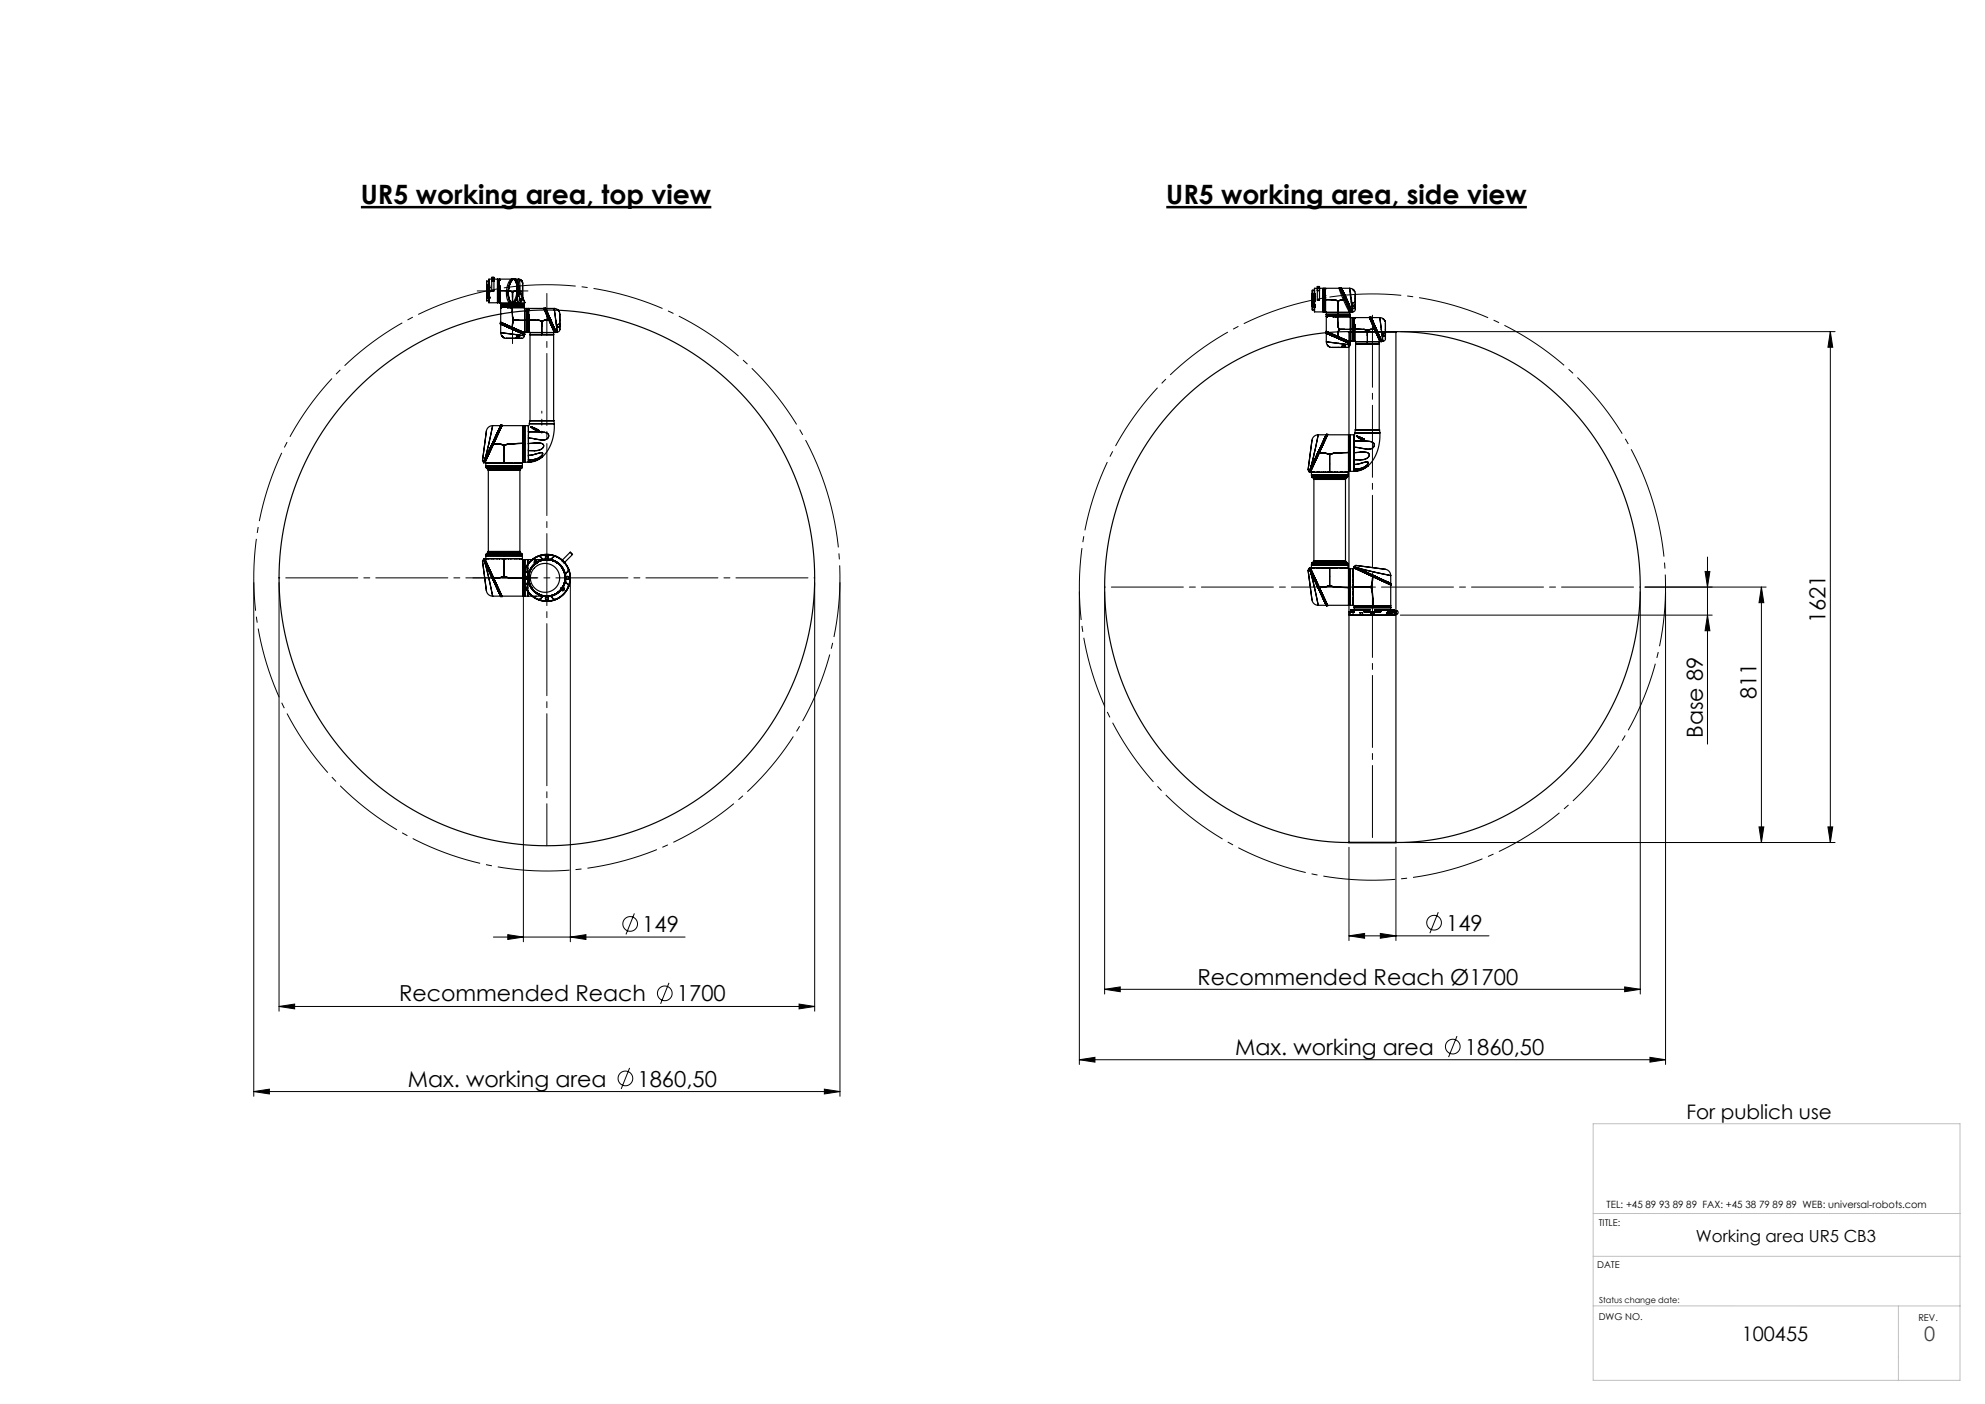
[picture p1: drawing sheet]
<svg xmlns="http://www.w3.org/2000/svg" width="420mm" height="297mm" viewBox="0 0 420 297" stroke-linecap="round" stroke-linejoin="round" font-family="sans-serif">
<path d="M337.1 237.7h77.6v54.3h-77.6zM337.1 256.7h77.7M337.1 265.8h77.6M337.1 276.2l77.7 .1M401.7 276.3v15.8" fill="none" stroke="#c0c0c0" stroke-width=".21"/>
<g fill="none" stroke="#000" stroke-width=".21">
<path d="M296.4 70.2h91.9M387.3 70.2l.5 3.3h-1zM387.3 70.2v108M361.3 117.8v39.6M53.7 123.2v108.7M59 123.2v90.7M110.7 123.2v76M120.7 123.2v76M172.4 123.2v90.7M177.7 123.2v108.7M228.4 125.2v100M233.7 125.2v85.1"/>
<path d="M296.3 130.1h66M347.1 125.2v85.1M348.1 124.2h25.6M352.4 125.2v100M360.8 120.9h1l-.5 3.3zM361.3 130.1l.5 3.3h-1zM372.7 124.2l.5 3.3h-1zM372.7 124.2v54M285.4 179.2v19.8M295.4 179.2v19.8M296.4 178.2h91.9M372.2 174.9h1l-.5 3.3z"/>
<path d="M386.8 174.9h1l-.5 3.3zM104.4 198.2h40.6M107.4 197.7l3.3 .5-3.3 .5zM120.7 198.2l3.3-.5v1zM134.2 193.2l-1.8 4.5M285.4 198l3.3-.5v1zM285.4 198h29.6M292.1 197.5l3.3 .5-3.3 .5zM304.3 193l-1.8 4.4M59 212.9l3.3-.5v1zM59 212.9h113.4M141.6 207.9l-1.8 4.5"/>
<path d="M169.1 212.4l3.3 .5-3.3 .5zM233.7 209.3l3.3-.5v1zM233.7 209.3h113.4M308.3 219.2l-1.8 4.4M343.8 208.8l3.3 .5-3.3 .5zM53.7 230.9l3.3-.5v1zM53.7 230.9h124M133.2 225.9l-1.8 4.5M174.4 230.4l3.3 .5-3.3 .5zM228.4 224.2l3.3-.5v1zM228.4 224.2h124M349.1 223.7l3.3 .5-3.3 .5z"/>
<circle cx="133.3" cy="195.4" r="1.56"/>
<circle cx="303.4" cy="195.2" r="1.56"/>
<circle cx="140.7" cy="210.1" r="1.56"/>
<circle cx="132.3" cy="228.1" r="1.56"/>
<circle cx="307.4" cy="221.4" r="1.56"/>
</g>
<path d="M76.4 43.8h74.1M246.8 43.8h76.3" fill="none" stroke="#000" stroke-width=".53"/>
<path d="M175 104.1a62 62 0 0 0-103.9-24.9 62 62 0 0 0 28.6 102.9 62 62 0 0 0 76.2-74.9l-.9-3.1M349.7 106.1a62 62 0 0 0-103.9-25 62 62 0 0 0 28.5 103 62 62 0 0 0 76.3-74.9l-.9-3.1" fill="none" stroke="#000" stroke-width=".21" stroke-dasharray="15.2 1.3 1.3 1.3" stroke-dashoffset="3.3" stroke-linecap="butt"/>
<path d="M113.6 122.2h-13.6" fill="none" stroke="#000" stroke-width=".21" stroke-dasharray="15.2 1.3 1.3 1.3" stroke-dashoffset="10.3"/>
<path d="M114.6 91.6v-4.6" fill="none" stroke="#000" stroke-width=".21" stroke-dasharray="15.2 1.3 1.3 1.3" stroke-dashoffset="14.8"/>
<path d="M108.4 62.6v10.1" fill="none" stroke="#000" stroke-width=".21" stroke-dasharray="15.2 1.3 1.3 1.3" stroke-dashoffset="12.1"/>
<path d="M101 61.5h10.7" fill="none" stroke="#000" stroke-width=".21" stroke-dasharray="15.2 1.3 1.3 1.3" stroke-dashoffset="11.8"/>
<path d="M59 122.2h113.4M233.7 124.2h113.4" fill="none" stroke="#000" stroke-width=".21" stroke-dasharray="15.2 1.3 1.3 1.3" stroke-dashoffset="-1.4"/>
<path d="M115.7 178.9v-116.8" fill="none" stroke="#000" stroke-width=".21" stroke-dasharray="15.2 1.3 1.3 1.3" stroke-dashoffset="6.4"/>
<path d="M290.4 178.4v-113" fill="none" stroke="#000" stroke-width=".21" stroke-dasharray="15.2 1.3 1.3 1.3" stroke-dashoffset="-1.3"/>
<g fill="#000">
<path d="M360.8 120.9h1l-.5 3.3zM361.3 130.1l.5 3.3h-1z"/>
<path d="M372.2 174.9h1l-.5 3.3zM372.7 124.2l.5 3.3h-1z"/>
<path d="M386.8 174.9h1l-.5 3.3zM387.3 70.2l.5 3.3h-1z"/>
<path d="M107.4 197.7l3.3 .5-3.3 .5zM120.7 198.2l3.3-.5v1zM59 212.9l3.3-.5v1zM169.1 212.4l3.3 .5-3.3 .5z"/>
<path d="M292.1 197.5l3.3 .5-3.3 .5zM285.4 198l3.3-.5v1z"/>
<path d="M233.7 209.3l3.3-.5v1zM343.8 208.8l3.3 .5-3.3 .5z"/>
<path d="M228.4 224.2l3.3-.5v1zM349.1 223.7l3.3 .5-3.3 .5zM53.7 230.9l3.3-.5v1zM174.4 230.4l3.3 .5-3.3 .5z"/>
</g>
<g fill="none" stroke="#000" stroke-width=".25">
<path d="M103 59.4v4.2zM103 59.4h.4M103.4 59h.6M103.4 59.4v4.2zM103.4 59v5zM104 58.7h.5zM104 58.7v2.8M104 59.5h.5M104 59.5h.5zM104 59h.5zM104.5 59h5.3l.4 .2 .4 .6v3.4a.91 .91 0 0 1-1 .8h-1.1M104.5 58.7v2.8"/>
<path d="M105.3 59.1v4.9zM105.3 59v5zM105.6 59v5zM105.8 59.2v.1M105.8 59.1h.1M108 59.2a.73 .73 0 0 1 .8-.1 .73 .73 0 0 1 .4 .7l.2 2-.3 1.1-.3 .8a.73 .73 0 0 1-.9 .4 .73 .73 0 0 1-.6-.8l-.1-1v-1.2l.3-1.1zM108.5 59h.5l.4 .4 .3 .7 .1 1M108.9 59a1.89 1.89 0 0 1 .9 2.1M109.7 59.1l.2 .5 .1 1.7-.1 1.9-.3 .8-.2-.6v-1.6l.1-1.8zM110.6 59.9v2.9M110.6 59.8l-.2-.4-.3-.3v.3l.3 .1 .2 .4M110.6 59.8v.1"/>
<path d="M110.6 59.9v3.3v-.2M103 62.6h.5l.1 .1-.1 .2h-.5M103 60.2h.5l.1 .2-.1 .1h-.5M103 60.2v.3zM103 62.6v.3zM103 60.5v2.1zM103 63.6h.4M103.1 60.7v.2zM103.1 62.9v.2zM103.4 61.3v.5zM103.4 60.5v2.1zM103.4 61.3h.2"/>
<path d="M103.4 61.8h.2M103.4 64h2.4M103.5 62.6v.3zM103.5 60.2v.3zM103.6 62.9l-.6 .1 .6 .1M103.6 61.3v.5zM103.6 62.9v.2zM103.6 60.7l-.6 .1 .6 .1M103.6 60.7v.2zM104 61.5h.5zM105.8 61.4v2.6M105.8 61.4l1.8 .1"/>
<path d="M105.8 60.9v.3M105.8 60.5v.2M105.8 64l.1 .1v4.1M105.8 61.4l1.9 .1M105.9 68.5l5.1 2.3M105.9 68.5l2.5 1.1M105.9 68.1l5.1 2.3zM105.9 68.1v.4M105.9 68.5h.1M105.9 68.6v1.8a1.2 1.2 0 0 0 1.2 1.2M105.9 70.4l2.5 .3zM105.9 68.6h.2"/>
<path d="M105.9 64.1h2.5zM105.9 68.2l2.5 1.1zM105.9 64.6h2.5zM105.9 64.6h5zM105.9 64.9h5zM106 65.1h.1M106.1 65.1h.1M106.1 68.6l.6 .3M106.2 71.1h.1M106.2 71.1l.2 .1M106.4 71.2l.3 .3zM106.7 68.9l.8 .3"/>
<path d="M107.1 71.6h1.3zM107.4 65.1h.2M107.5 69.2l.9 .5M107.5 62h.1M107.6 62h.1M107.6 61.5h.1M107.6 61.5l.1 .1M107.7 61.5v.1M107.7 61.6l.7 .1M107.8 65.1h.3M108.3 65.1h2.6M108.3 65.1l.1 1.9"/>
<path d="M108.4 69.3l2.5 1.1zM108.4 61.7v1.2M108.4 61.7h.1M108.4 64.1h2.5zM108.4 62.9v1.2M108.4 64.1v.5M108.4 68.5v.8M108.4 67h.1M108.4 71.6h.8M108.4 69.7l1 .4M108.4 70.7l2.5 .3zM108.4 69.6l2.6 1.1"/>
<path d="M108.4 68.5h.1M108.4 64.6h2.5zM108.4 68.4h.1M108.4 67l.2 .7M108.4 68.4v.1M108.4 68.4v.9M108.5 61.7l-.1 1.2M108.5 61.7h-.1M108.6 67.8l-.2 .6M108.6 67.7h1.1M108.6 67.7h.1M108.6 67.8h.1"/>
<path d="M108.6 67.7v.1M109.1 61.6l-.7 .1M109.1 61.6h.1M109.1 61.6l-.6 .1M109.2 71.5v.1M109.2 61.5l-.1 .1M109.2 71.6h.3M109.2 61.5h.1M109.4 71.1h.6l-.3 .4M109.4 71.1l-.2 .4M109.4 70.1l.8 .3M109.5 71.6h.9z"/>
<path d="M109.7 61.1h.1M109.7 61.1a1.98 1.98 0 0 0-.8-2.1l-.5 .2-.5 .6-.3 1.1-.1 1.1M109.7 61.1l-.3 2-.5 .8-.5 .2a1.24 1.24 0 0 1-.9-1.4v-.7M109.7 71.5l-.2 .1M109.7 67.7l-1.1 .1M109.7 67.7h1.3M109.8 61.1l-.1 1.1a2.21 2.21 0 0 1-1.1 1.8M109.8 61.1h.1M109.8 61.1l-.2-1.1a.83 .83 0 0 0-.7-1 .83 .83 0 0 0-.9 .9l-.3 .9-.1 1.2M109.8 61.1l-.2 1.2a1.92 1.92 0 0 1-1.2 1.8 1.98 1.98 0 0 1-.8-2.1M109.8 61.1a2.05 2.05 0 0 0-.9-2.1 2.52 2.52 0 0 0-1.3 2.5l-.1 .5M109.8 61.1a3.3 3.3 0 0 1-1.3 3 1.64 1.64 0 0 1-1-1.9v-.2"/>
<path d="M109.8 61.1l-.2 1.2-.3 1a1.22 1.22 0 0 1-.9 .8h-.3M109.8 61.1v.5a2.55 2.55 0 0 1-1.2 2.4 1.06 1.06 0 0 1-1-1.3v-.7M109.8 61.1a1.75 1.75 0 0 0-1-2.1l-.3 .2a3.7 3.7 0 0 0-.9 2.8M109.9 61.5l-.8 .1M109.9 61.5l1.2 2.5-1.1-2.5M109.9 61.5l-1-2.5 1.1 2.5M109.9 61.5h-.7M110 61.5h-.8M110.1 61.6a.33 .33 0 0 1 .4 .3 .33 .33 0 0 1-.4 .4zM110.2 70.4l.6 .3M110.6 62.8v.2M110.6 62.8l-.3 .3a.28 .28 0 0 0-.3 .2 .28 .28 0 0 0 .1 .3l.4-.3 .1-.3"/>
<path d="M110.8 70.7l.1 .1M110.9 65.1l.1 .1h.5M110.9 70.8v.5l-.5 .3M111 70.8h-.1M111 70.7h.1M111 70.7v.1M111 70.4v.3M111 67.7v2.5zM111 65.2v2.5zM111 67.7h.5M111.1 64l-.2 .1v1M111.5 67.7v2.5z"/>
<path d="M111.5 65.2v2.5zM111.5 65.3v4.9zM111.5 65.3h.3M111.8 65.2v5zM111.8 65.2h3.3M112 70.2h-1l-.1 .2M112 70.2l.1 .1v18.7M112 67.6v2.6M112 67.6l1.8 .1M112 66.7v.2M112 67.1v.3M112 65.4v.1"/>
<path d="M112 65.3h.1M112.1 70.3h2.5zM112.1 70.8h5zM112.1 70.8h2.5zM113.8 67.7h.1M113.8 67.7l.1 .1M113.9 67.8l.7 .1M114.6 67.9v1.2M114.6 67.9h.1M114.6 70.8h2.5zM114.6 69.1v1.2M114.6 70.3h2.5z"/>
<path d="M114.6 70.3v.5M114.7 67.9l-.1 1.2M114.7 67.9h-.1M115 65.2l2.3 5.1zM115 65.2h.4M115.1 65.2l1.1 2.5zM115.3 67.8l-.7 .1M115.3 67.8l-.6 .1M115.3 67.8h.1M115.4 65.2l2.3 5.1M115.4 65.2l1.1 2.5M115.4 67.7h.1"/>
<path d="M115.4 67.7l-.1 .1M115.5 65.2l1.9 .1 .6 .2M115.5 65.2v.2M115.5 65.2l2.1 5.1M115.5 65.4l.3 .6M115.8 66l.3 .8M116.1 66.8l.5 .9M116.2 67.7l-.9 .1M116.2 67.7l1.1 2.5zM116.2 67.7h-.8M116.5 67.7l1.1 2.6M116.6 67.7l.4 1"/>
<path d="M117 68.7l.3 .8M117.3 65.2l.3 2.5zM117.3 70.2l-.2 .1v18.7M117.3 70.3h.3M117.3 69.5l.3 .6M117.6 70.1l.1 .1M117.6 67.7l.3 2.5zM117.6 70.3h.1M117.7 70.2h.1M117.7 70.3h-.1M117.7 70.2l-.1 .1M118 68.7l-.1 .6 .5-.2"/>
<path d="M118 65.5l.4 .5M118 65.5l.1 .2M118 65.5h.1M118.1 65.7l.3 .3zM118.4 66l.1 .4M118.4 68.5l-.4 .2M118.4 68.5h.1M118.5 69.7l-.3 .4-.5 .1M118.5 68.5v.3M118.5 68.8l-.1 .3M118.5 67.7v.8M118.5 68.8v.9z"/>
<path d="M118.5 66.4v1.3zM277.7 62.1h.5l.1 .2-.1 .2h-.5M277.7 64.5h.5v.3M277.7 64.5v.3zM277.7 64.8l.6 .1M277.7 62.4v2.1zM277.7 61.4v4.2zM277.7 64.5h.4M277.7 62.4h.4M277.7 65.6h.4M277.7 61.4h.4M277.7 62.1v.4z"/>
<path d="M277.8 62.7v.1zM277.8 64.9v.1h.5M277.8 64.9v.1zM278.1 62.4v2.1zM278.1 63.2v.5zM278.1 63.2h.2M278.1 63.7h.2M278.1 61v5zM278.1 61.4v4.2zM278.1 66h2.4M278.1 61h.6M278.2 62.1v.4z"/>
<path d="M278.2 64.5v.3zM278.3 62.7v.1zM278.3 63.2v.5zM278.3 64.9v.1zM278.3 62.7h-.6l.6 .1M278.7 60.6h.5zM278.7 63.5h.5zM278.7 61h.5zM278.7 60.6v2.9M278.7 61.4h.5M278.7 61.4h.5zM279.2 61h4.4"/>
<path d="M279.2 60.6v2.9M280 61v5zM280.3 61v5zM280.4 63.4l.1 2.6M280.4 63.4l1.9 .1M280.4 62.9v.2M280.4 62.4v.2M280.5 61.1v.1M280.5 61v.1M280.5 66l.1 .1v4M280.5 62.4v.2M280.5 62.9v.2"/>
<path d="M280.5 63.4l1.8 .1M280.5 70.4l5.2 2.3M280.5 70.1l5.2 2.2zM280.5 70.4l2.6 1.1M280.5 70.1v.3M280.6 70.5v1.9l.3 .6M280.6 72.3l2.5 .3zM280.6 70.5l.2 .1M280.6 70.5l5 2.2M280.6 70.1l2.5 1.1zM280.6 66.5h5zM280.6 66.9h5z"/>
<path d="M280.7 67h.1M280.8 67h.1M280.8 70.6l.6 .2M280.9 73l.4 .4 .5 .1M280.9 73h.1M280.9 73l.1 .2M281 73.2l.3 .2zM281.4 70.8l.8 .4M281.8 73.5h1.3zM282.1 67h.2M282.2 71.2l.9 .4M282.3 63.5h.1"/>
<path d="M282.4 63.5l.7 .2M282.5 67h.3M283 67h2.6M283 67l.1 1.9M283.1 71.2l2.5 1.1zM283.1 63.7v1.1M283.1 63.7h.1M283.1 66.5h2.5h-2.5M283.1 66.1h2.5h-2.5M283.1 66.5h-2.5h2.5M283.1 66.1h-2.5h2.5M283.1 64.8v1.3"/>
<path d="M283.1 66.1v.4M283.1 70.5h.1M283.1 70.5v.7M283.1 68.9h.1M283.1 68.9v.1M283.1 73.5h.8M283.1 71.6l1 .4M283.1 72.6l2.5 .4zM283.1 71.5l2.6 1.2M283.1 70.4h.1M283.1 70.4v.1M283.1 69l.2 .7"/>
<path d="M283.1 70.4v.8M283.2 63.7l-.1 1.1M283.2 63.7h-.1M283.3 69.7l-.2 .7M283.3 69.7h1.1M283.3 69.7h.1M283.3 60.9l1.3 2.5 1 2.7-1.3-2.5zM283.4 60.9h.3l.2 .2M283.6 61l1 2.4zM283.7 60.9v.1M283.7 60.9l1.1 2.2 1.1 2.9M283.7 60.9l1.1 3 1.1 2.1"/>
<path d="M283.7 61l1.2 2.1 1.1 2.9M283.7 61l1.1 2.9 1.2 2.1M283.7 61h.1M283.8 61l1 2.9 1.2 2M283.8 61l.7 1.2 1.2 2.7M283.8 63.5l-.7 .2M283.8 63.5l-.6 .2M283.8 63.5h.1M283.9 61.1l-.1-.1h1.8a1.49 1.49 0 0 1 1.2 2v.9M283.9 73.4v.1M283.9 63.5h.1M283.9 63.5h-.1"/>
<path d="M283.9 73.5h.3M284 73h.7l-.3 .4M284 73l-.1 .4M284.1 72l.8 .4M284.2 73.5h.9zM284.4 73.4l-.2 .1M284.4 69.7h-1.1M284.4 69.7h1.3M284.6 63.4l1.2 2.6zM284.6 63.4l-.7 .1M284.7 63.4l-.9 .1M284.9 72.4l.5 .2"/>
<path d="M285.1 63.7l.8 1.8M285.3 70.2h10.2M285.3 70.2a51.7 51.7 0 0 0-48.2 34.6 55.5 55.5 0 0 0 20.1 64.7 49.8 49.8 0 0 0 28.1 8.7M285.3 70.2h.1v108h-.1M285.4 64.3l.3 .7M285.4 70.2h10zM285.4 72.6l.2 .1M285.6 61l.6 5zM285.6 67l.1 .2h4.1M285.6 72.7l-.1 .6-.4 .2M285.6 72.7h.1M285.7 64.9l.3 1"/>
<path d="M285.7 72.7h.1M285.7 72.3v.4M285.7 67.2v2.5zM285.7 69.7v2.5zM285.7 69.7h.5M285.7 65.2l.3 .8M285.8 66h-.2v1M286 65.9v.1M286 66h.1M286 65.9h.1M286 66h-.1M286 66l-.4 .1"/>
<path d="M286.2 72.2h-.5l-.1 .1M286.2 67.2v2.5zM286.2 69.7v2.5zM286.2 67.2v5zM286.2 72.2h.3M286.3 61.2l.4 .5zM286.5 67.2v5zM286.5 72.2h.2M286.7 72.2l.1 .1v18.6M286.7 69.6v2.6M286.7 69.6l1.8 .1M286.7 69.1v.2"/>
<path d="M286.7 68.6v.2M286.7 67.3v.1M286.7 67.2v.1M286.8 64.5l-.2 .1a.33 .33 0 0 0-.4 .3 .33 .33 0 0 0 .2 .4l.3-.2 .1-.3M286.8 64.5v.3M286.8 64.4l-.1 1.3-.3 .2-.4 .1M286.8 64.3v1.1v-.6M286.8 64h-.2a.36 .36 0 0 0-.3 .1 .36 .36 0 0 0 0 .4v.2l.2-.1 .3-.3M286.8 64v.3M286.8 64v-1.8v2.3M286.8 72.3h2.5zM286.8 72.7h2.5z"/>
<path d="M286.8 72.7h5zM288.5 69.7h.1M288.6 69.7l.7 .2M289.3 69.9v1.1M289.3 69.9h.1M289.3 72.7h2.5zM289.3 72.3h2.5zM289.3 71v1.3M289.3 72.3v.4M289.4 69.9l-.1 1.1M289.4 69.9h-.1M289.7 67.1l2.3 5.2z"/>
<path d="M289.7 67.1h.4M289.8 67.2l1 2.4zM290 69.7l-.7 .2M290 69.7h.1M290 69.7l-.6 .2M290.1 67.1l2.2 5.1M290.1 67.1l1.1 2.6M290.1 69.7h-.1M290.1 67.2h.1M290.1 67.2l2.2 5M290.1 69.7h.1M290.1 67.2h2l.6 .2"/>
<path d="M290.1 67.2l.1 .2M290.2 67.4l.3 .5M290.5 67.9l.3 .8M290.8 68.7l.4 1M290.8 69.6l-.8 .1M290.8 69.6l1.2 2.6zM290.8 69.6l-.7 .1M291.2 69.7l1.1 2.6M291.2 69.7l.5 .9M291.7 70.6l.3 .8M291.9 67.2l.4 2.5zM292 72.2l-.2 .1v18.6"/>
<path d="M292 72.3h.3M292 71.4l.3 .6M292.3 72v.2M292.3 69.7l.3 2.5zM292.3 72.3h.1M292.3 72.2v.1M292.3 72.2h.1M292.6 70.6v.6l.5-.2M292.7 67.4l.3 .5 .1 .5M292.7 67.4l.1 .2M292.7 67.4h.1M292.8 67.6l.2 .3z"/>
<path d="M293.1 70.4v.1M293.1 70.4l-.5 .2M293.1 71.6l-.2 .5-.6 .1M293.1 70.5v.2M293.1 70.7v.3M293.1 69.7v.8M293.1 70.7v.9zM293.1 68.4v1.3zM295.5 70.2a51.7 51.7 0 0 1 48.3 35.1 55.5 55.5 0 0 1-20 64.1 49.8 49.8 0 0 1-28.3 8.8M295.5 70.2h-.1v108h.1M102.1 97.4l.2 .4M102.3 97.8h.1"/>
<path d="M102.3 97.9h.1M102.3 97.9h.3M102.6 97.2l-.3 .6M102.6 97.2h.1M102.6 97.2l-.3 .6zM102.6 97.8l.2 .2M102.7 96.9l-.1 .3M102.7 96.8v.1M102.7 96.8h.1M102.7 96.6v.3M102.7 96.6v.1M102.7 96.7v.1"/>
<path d="M102.8 98v.6M102.8 98h.1M102.8 98.6h7.7zM102.9 98.8l.4 .7M102.9 98.6h7.6zM102.9 98.8h7.6zM102.9 98.6v.2M102.9 98h-.1M102.9 98h.1M102.9 99h7.5zM102.9 91.2l-.8 6.2M102.9 98h.3"/>
<path d="M103.2 98h5.1M103.3 99.3h6.8zM103.3 99.5h6.7zM103.3 99.5v17.2M103.4 95.5l-.8 1.7M103.4 93.9l-.7 2.7M104.1 94l-.7 1.5M104.1 93.9v.1M104.2 93.9l-1.9 4M104.2 90l-.8 3.9M104.2 90h1.7M104.2 90a1.33 1.33 0 0 0-1.3 1.2"/>
<path d="M104.4 93.9l-1.8 3.9zM104.4 93.9l1.4 .1 .9 .3M104.4 93.9h1M104.4 93.9h.1M104.5 98h.5M104.7 92.6l-.6 1.3M105.4 93.9l1.3 .3M105.9 90l-1.2 2.6M105.9 90l-3.3 7.2M106 89.9l-3.7 8M106 89.9l-1.8 4M106 89.9h.3"/>
<path d="M106.2 90l-1.8 3.9zM106.2 90h5.6M106.3 89.9l-3.7 8zM106.7 94.2v.1M106.7 94.3v3.7zM107.9 93.9l-1.2 .3M107.9 93.9l-1.2 .4M107.9 93.9h.1M108.3 98h.6M108.9 98h-.6M108.9 98h.1M109.4 98h.4"/>
<path d="M109.8 98h-.9M109.8 98h.2M109.8 98h.4M110 98h.1M110.1 99.3l-.1 17.4 .5 .6M110.2 98h.2M110.4 98h.1M110.4 99l-.3 .3M110.5 98.6l-.1 .4M110.5 98v.6M110.7 90v7.8zM110.7 93.8l-2.8 .1"/>
<path d="M110.7 93.8l-3 .1-1 .4M110.7 93.8v4zM110.7 90v3.8zM111 90v7.8zM111.8 97.3v.4M111.8 97.3h.1M111.8 97.8h-1.2l-.1 .2M111.8 92.1v.6M111.8 92.7l1.4 .1M111.8 95.3h1.3M111.8 96.3h.1M111.8 93.9v1.1"/>
<path d="M111.8 96.6v.7M111.8 97.7h.1M111.8 95.3v1M111.8 92.7v1.1M111.8 90.5v.9M111.8 93.8h.1M111.8 91.4h.1M111.8 90v.2M111.8 90.2v.3M111.8 95v.3M111.8 93.8v.1M111.8 91.4l3.4 .1"/>
<path d="M111.8 91.4v.7M111.8 96.3v.3M111.8 97.7v.1M112 89.6l-.2 .4M112 89.6h5.3M112.1 89l-.1 .6M112.1 89h5.1zM112.1 89h5zM112.3 90.3l.8 .6 .9 .2M112.3 90.3l.4 .2M112.3 90.3l1.6 .7M112.4 90.3l1.6 .7"/>
<path d="M112.7 90.5l.9 .4M113.1 96.1l-1.3 .2M113.1 96.1l1.2-.3a.35 .35 0 0 1 .5 .1 .35 .35 0 0 1-.2 .5l-.6 .4-.9 .4M113.1 96.1l1.2-.3a.37 .37 0 0 1 .5 .2 .37 .37 0 0 1-.3 .5l-.6 .4-.8 .3M113.1 97.2l-1.3 .1M113.1 93.7l-1.3 .1M113.1 93.7h1.2a.68 .68 0 0 1 .7 .6 .68 .68 0 0 1-.6 .8l-1.3 .2M113.6 90.9l.3 .1M113.9 91l.1 .1M113.9 91h.1M114.8 96.6a4.4 4.4 0 0 1-3 1.2M114.8 96.6l-.1 .1a5.5 5.5 0 0 1-2.9 1"/>
<path d="M115.2 91.5a.84 .84 0 0 1 .8 .9 .84 .84 0 0 1-1.1 .7l-1.7-.3M117.2 89l.1 .6M117.3 89.6a8.8 8.8 0 0 1-2.5 7M276.8 99.3l.2 .4M277 99.7h.1M277 99.8h.1M277 99.8h.3M277.3 99.1l-.3 .6M277.3 99.1h.1M277.3 99.2h.1M277.3 99.2l-.3 .5zM277.3 99.7l.2 .2"/>
<path d="M277.4 98.8l-.1 .3M277.4 98.8h.1M277.4 98.6v.2M277.4 98.6h.1M277.5 99.9v.6M277.5 99.9h.1M277.6 93.1l-.8 6.2M277.6 99.9h.1M277.6 99.9h.2M277.8 99.9h5.2M278.1 97.4l-.8 1.7M278.1 95.8l-.7 2.8"/>
<path d="M278.7 96l-.6 1.4M278.8 95.8l-.1 .2M278.9 95.8l-1.9 4M278.9 92l-.8 3.8M278.9 92h1.7M278.9 92a1.33 1.33 0 0 0-1.3 1.1M279.1 95.8l-1.8 3.9zM279.1 95.8l1.3 .1 .9 .3M279.1 95.8h.1M279.1 95.8h1M279.1 99.9h.6M279.4 94.5l-.6 1.3"/>
<path d="M280.1 95.8l1.2 .3M280.6 92l-1.2 2.5M280.6 92h.1M280.6 92l-3.3 7.2M280.7 91.9l-3.7 7.9M280.7 91.9h.1M280.7 91.9l-1.8 3.9M280.7 91.9h.2M280.9 92l-1.8 3.8zM280.9 92h5.6M280.9 91.9l-3.6 7.9zM281.3 96.1v.1"/>
<path d="M281.3 96.2v3.7zM282.6 95.8l-1.3 .3M282.6 95.8l-1.3 .4M282.6 95.8h.1M283 99.9h.6M283.6 99.9h-.6M283.6 99.9h.1M284.1 99.9h.4M284.5 99.9h.2M284.5 99.9h-.9M284.5 99.9h.4M284.7 99.9h.1"/>
<path d="M284.9 99.9h.2M285.1 99.9h.1M285.2 99.9h-.1M285.2 99.9h.1M285.2 99.9v.6M285.3 92v7.7zM285.3 95.7l-2.7 .1M285.3 95.7l-2.9 .2-1.1 .3M285.3 95.7v4zM285.3 92v3.7zM285.7 92v7.7zM286.5 99.2v.4"/>
<path d="M286.5 99.2h.1M286.5 99.7h-1.2l-.1 .2M286.5 94v.6M286.5 94.6l1.4 .2M286.5 97.2l1.3 .1M286.5 98.3h.1M286.5 95.8v1.1M286.5 98.6v.6M286.5 99.6h.1M286.5 97.2v1.1M286.5 94.6v1.2M286.5 92.4v.9"/>
<path d="M286.5 95.8h.1M286.5 93.3h.1M286.5 92v.1M286.5 92.1v.3M286.5 96.9v.3M286.5 93.3v.7M286.5 93.3l3.4 .1M286.5 98.3v.3M286.5 99.6v.1M286.7 91.6l-.2 .4M286.7 91.6h5.3M286.8 90.9l-.1 .7"/>
<path d="M286.8 90.9h5.1zM286.8 90.9h5zM287 92.2l.4 .2M287 92.2l1.6 .8M287 92.2l.8 .6 .9 .2M287.1 92.2l1.5 .7M287.4 92.4l.9 .4M287.8 98.1l-1.3 .2M287.8 99.1l-1.3 .1M287.8 98.1l1.2-.4a.35 .35 0 0 1 .5 .1 .35 .35 0 0 1-.2 .5l-.6 .5-.9 .3M287.8 98.1l1.2-.4a.37 .37 0 0 1 .5 .2 .37 .37 0 0 1-.3 .5l-.6 .4-.8 .3M287.8 95.7l-1.3 .1"/>
<path d="M287.8 95.7h1.2a.68 .68 0 0 1 .7 .6 .68 .68 0 0 1-.6 .7l-1.3 .3M288.3 92.8l.3 .1M288.6 93h.1M288.6 92.9l.1 .1M288.6 92.9v.1M289.5 98.5a4.4 4.4 0 0 1-3 1.2M289.5 98.5l-.1 .1a5.5 5.5 0 0 1-2.9 1M289.9 93.4a.84 .84 0 0 1 .8 1 .84 .84 0 0 1-1.1 .6l-1.7-.2M291.9 90.9l.1 .7M292 91.6a8.8 8.8 0 0 1-2.5 6.9M102.1 118.8l.8 6.1M102.3 118.4l-.2 .4"/>
<path d="M102.3 118.4l.3 .6M102.3 118.3h.3M102.3 118.3h.1M102.3 118.3l3.7 7.9M102.3 118.3l1.9 3.9M102.3 118.4h.1M102.3 118.4l.3 .5zM102.6 118.3l3.7 7.9zM102.6 119l.8 1.7M102.6 119l.1 .2M102.6 118.9l3.3 7.2M102.6 118.9v.1"/>
<path d="M102.6 118.4l1.8 3.9zM102.7 119.2v.1M102.7 119.2v.3M102.7 119.3v.2M102.7 119.3h.1M102.7 119.5l.7 2.7M102.7 119.5h.1M102.8 118.2l-.2 .2M102.8 117.5v.7M102.8 118.2h.1M102.8 117.5h7.7zM102.9 117.3h7.6z"/>
<path d="M102.9 117.5h7.6zM102.9 117.2v.3M102.9 117.2h7.5zM102.9 118.2h.1M102.9 118.2h.3M103.2 118.2h5.1M103.3 116.8h6.8zM103.3 116.7l-.4 .5M103.3 116.7h6.7zM104.5 118.2h.5M106.7 118.2v3.7zM108.3 118.2h.6"/>
<path d="M108.9 118.2h.9M109 118.2h-.1M109.4 118.2h.4M109.8 118.2h.4M110 118.2h-.2M110 118.2h.1M110.2 118.2h.2M110.4 118.2h.1M110.5 117.3v.2M110.5 118.2l.1 .2h1M110.5 117.5v.7M110.7 118.4v7.7z"/>
<path d="M110.7 118.4v4zM111 118.4v7.7zM111.6 118.4h3.8M111.6 118.7v.4M111.6 119.5v.5M111.6 119.1v.9M111.6 118.4v.3M111.6 119.1h.1M112.7 119.8l-.3 .4M112.8 119.7h.1M112.8 119.7l-.1 .1M112.9 119.5l-.1 .2"/>
<path d="M112.9 119.5l-.5 .7M113 119.5l-.3 .3M113 119.5h-.1M113.9 117.7l.4 .1M113.9 117.7a4.9 4.9 0 0 0-2.8 2.8M113.9 117.7a4.9 4.9 0 0 1 3.6 0M113.9 117.7h.1M114.3 117.8l.6 .5M114.3 117.8h.1M114.4 118.4h1.2a3.9 3.9 0 0 0-3.8 3.8 3.9 3.9 0 0 0 3.7 3.9h-1h1.2a3.9 3.9 0 0 1-3.9-3.8 3.9 3.9 0 0 1 3.9-3.9h-1.2M114.9 118.3h.1M114.9 118.3l.2 .1"/>
<path d="M115.1 118.4h1.2M115.1 118.4a3.9 3.9 0 0 0-3.2 3.3M115.1 118.4h.1M115.4 118.4h.1M115.7 118.4h-.3M115.7 118.4h.2M115.7 118.4h.1M115.7 118.4a3.9 3.9 0 0 1 3.9 3.8M115.7 118.4a3.9 3.9 0 0 0-2.8 1.1M115.7 118.4h-.5a3.9 3.9 0 0 0-2.2 1.1M115.8 118.4a3.9 3.9 0 0 0-4 3.8 3.9 3.9 0 0 0 4 3.9M115.8 118.4h-.4"/>
<path d="M115.8 118.4h.1M115.8 118.4a3.9 3.9 0 0 1 3.8 3.8 3.9 3.9 0 0 1-3.8 3.9M115.9 118.4h-.5M115.9 118.4a3.9 3.9 0 0 0-4.1 3.8 3.9 3.9 0 0 0 4.1 3.9M115.9 118.4a3.9 3.9 0 0 1 3.7 3.8 3.9 3.9 0 0 1-3.7 3.9M116.3 118.4h.1M116.3 118.4a3.9 3.9 0 0 1 3.2 3.3M116.6 118.3l-.3 .1M116.6 118.3h.1M117.1 117.8l-.5 .5M117.1 117.8h.1M117.5 117.7l-.4 .1"/>
<path d="M117.5 117.7a4.9 4.9 0 0 1 2.8 2.8M117.5 117.7h.1M118.9 118.5l.6 .6zM118.9 118.6l.5 .5zM119.4 119.1h.1M120.7 116.8l-1.8 1.7M120.7 116.8l.4 .5zM121.1 117.3l-1.7 1.8M277.5 119.5v.6M277.5 100.5h7.7zM277.5 119.5h7.7zM277.5 100.8l.5 .6"/>
<path d="M277.5 119.2h7.7zM277.5 100.8h7.7zM277.5 100.5v.3M277.6 119.1l-.1 .4M277.6 119.1h7.5zM277.6 100.9h7.5zM277.9 118.7h6.8zM277.9 101.3h6.8zM278 118.6l-.4 .5M278 101.4h6.7zM278 118.6h6.7zM278 101.4v17.2"/>
<path d="M284.7 101.3v17.3l.5 .6M285.1 100.9l-.4 .4M285.2 100.5l-.1 .4M285.2 119.2v.3M285.2 119.5v.6M286.4 119.9l4 1.8M286.4 119.9v.2M286.4 119.9h.1M286.5 119.8h.1M286.5 119.8l7.8 3.7M286.5 119.9l.6 .2zM286.5 119.8v.1"/>
<path d="M286.5 119.8l.6 .3M286.9 119.6l-.4 .2M286.9 119.6l6.2 .8M102.9 124.9a1.33 1.33 0 0 0 1.3 1.2M103.4 120.7l.7 1.4M103.4 122.2l.8 3.9M104.1 122.1v.1M104.1 122.2l.6 1.4M104.2 122.2l1.8 4M104.2 126.1h1.7M104.4 122.3h.1M104.4 122.3l1.8 3.8z"/>
<path d="M104.7 123.6l1.2 2.5M105.4 122.2l-1 .1M106 126.2h.3M106.2 126.1h5.4M106.7 122l1.2 .2M106.7 121.9v.1M106.7 121.9l1.2 .3M106.7 121.9l-.9 .3-1.4 .1M106.7 121.9l1 .3 3 .2M106.7 122l-1.3 .2M107.9 122.2l2.8 .2M107.9 122.2h.1"/>
<path d="M110.7 122.4v3.7zM111.1 124a4.9 4.9 0 0 0 2.8 2.8M111.1 120.5l.1 .3M111.1 120.5a4.9 4.9 0 0 0 0 3.5M111.1 124h.1M111.1 120.5h.1M111.2 123.7l-.1 .3M111.2 120.8l.6 .6M111.2 120.8h.1M111.2 123.7h.1M111.6 120.6v.6M111.6 121.2h.1"/>
<path d="M111.6 123.3h.1M111.6 123.3v.6M111.6 123.9v2.2M111.6 120.2h.1M111.6 121.3v.4M111.6 125.4v.3M111.6 120v.6M111.6 121.2v2.1M111.6 122.8v.1M111.6 120v.2M111.7 122.2h.1M111.7 122.2a4 4 0 0 1 4-3.9 4 4 0 0 1 4 3.9"/>
<path d="M111.7 122.2a4 4 0 0 0 4 4 4 4 0 0 0 4-4M111.8 122.2a3.9 3.9 0 0 0 3.9 4 3.9 3.9 0 0 0 4-4M111.8 122.2a3.9 3.9 0 0 1 3.9-3.9 3.9 3.9 0 0 1 4 3.9M111.8 123.1h.1M111.8 121.4h.1M111.8 121.4l.1 .3M111.8 123.1l-.6 .6M111.9 122.8l-.1 .3M111.9 121.7v1.1M111.9 122.8a3.9 3.9 0 0 0 3.2 3.3M111.9 122.8h.1M111.9 121.7h.1"/>
<path d="M112.4 120.2h.1M112.4 120.2a4 4 0 0 0 0 4.1M112.4 120.2a3.9 3.9 0 0 1 4.4-1.7 3.9 3.9 0 0 1 2.8 3.7M112.4 124.3h.1M112.4 124.3l.5 .6M112.4 124.3l.3 .4M112.4 120.2a3.9 3.9 0 0 0 0 4.1M112.7 124.7l.1 .1M112.7 124.7l.3 .3M112.8 124.8h.1M112.8 124.8l.1 .1M112.9 124.9a3.9 3.9 0 0 0 2.7 1.2"/>
<path d="M112.9 124.9l.1 .1M113 125a3.9 3.9 0 0 0 2.7 1.1M113.9 126.8a4.9 4.9 0 0 0 3.6 0M113.9 126.8h.1M114.3 126.7l-.4 .1M114.3 126.7h.1M114.9 126.2h.1M114.9 126.2l-.6 .5M115.1 126.1l-.2 .1M115.1 126.1h1.2M115.1 126.1h.1M115.4 126.1h.3"/>
<path d="M115.4 126.1h.1M115.4 126.1h.4M115.4 126.1h-3.8M115.4 126.1h.2M115.6 126.1h.1M115.8 126.1h-.1M115.8 126.1h.1M115.9 126.1h-.2M116.3 126.1h.1M116.3 126.1l.3 .1M116.6 126.2l.5 .5M116.6 126.2h.1"/>
<path d="M117.1 126.7l.4 .1M117.1 126.7h.1M117.5 126.8h.1M118.7 124.8l.1 .1M118.8 124.7h.1M118.8 124.7l.1 .1M118.8 124.7l-.1 .1M118.9 124.8h.1M118.9 124.8l-.1 .1M119.1 124.4h.1M119.1 124.4a.27 .27 0 0 0-.3 0 .27 .27 0 0 0 0 .3M119.1 124.4l.1 .1"/>
<path d="M119.2 124.3a.33 .33 0 0 0-.5 0 .33 .33 0 0 0 0 .5M119.2 124.3l.1 .1M119.2 124.3l-.1 .1M119.2 124.5h.1M119.2 124.5a.27 .27 0 0 1 0 .3 .27 .27 0 0 1-.3 0M119.3 124.4a.33 .33 0 0 1 0 .5 .33 .33 0 0 1-.5 0M119.3 124.4l-.1 .1M119.5 122.8h.1M119.5 121.7h.1M119.5 122.8l.1 .3M119.5 122.8a3.9 3.9 0 0 1-3.2 3.3M119.5 121.7v1.1"/>
<path d="M119.6 122.2a3.9 3.9 0 0 1-3.9 3.9M119.6 122.2h.1M119.6 122.2a3.9 3.9 0 0 1-2.8 3.8 3.9 3.9 0 0 1-4.4-1.7M119.6 121.4l-.1 .3M119.6 123.1l.6 .6M119.6 121.4h.1M119.6 123.1h.1M119.7 122.2h.1M120.2 123.7l.1 .3M120.2 120.8l-.6 .6M120.2 120.8h.1M120.2 123.7h.1"/>
<path d="M120.3 120.5l-.1 .3M120.3 124a4.9 4.9 0 0 1-2.8 2.8M120.3 120.5a4.9 4.9 0 0 1 0 3.5M120.3 120.5h.1M120.3 124h.1M276.8 120.7l.8 6.2M277 120.2l3.7 7.9M277 120.2h.1M277 120.3l-.2 .4M277 120.3l.3 .6M277 120.2l1.9 4M277 120.2h.3"/>
<path d="M277 120.3h.1M277 120.3l.3 .6zM277.3 120.2l3.6 7.9zM277.3 120.9l.8 1.7M277.3 120.9l.1 .3M277.3 120.9l3.3 7.2M277.3 120.9h.1M277.3 120.3l1.8 3.9zM277.4 121.2v.1M277.4 121.2v.3M277.4 121.3v.1M277.4 121.3h.1"/>
<path d="M277.4 121.5l.7 2.7M277.4 121.4v.1M277.5 120.1l-.2 .2M277.5 120.1h.1M277.6 126.9a1.33 1.33 0 0 0 1.3 1.1M277.6 120.1h-.1M277.6 120.1h.1M277.6 120.1h.2M277.8 120.1h5.2M278.1 122.6l.6 1.4M278.1 124.2l.8 3.8M278.7 124l.1 .2"/>
<path d="M278.8 124.2l.6 1.3M278.9 124.2l1.8 3.9M278.9 128h1.7M279.1 124.2l1.8 3.8zM279.1 124.2h.1M279.1 120.1h.6M279.4 125.5l1.2 2.5M280.1 124.2h-1M280.6 128h.1M280.7 128.1h.2M280.9 128h4.4M281.3 123.9l1.3 .3"/>
<path d="M281.3 123.8v.1M281.3 123.8l1.3 .4M281.3 123.8l-.9 .3-1.3 .1M281.3 120.1v3.7zM281.3 123.9l-1.2 .3M281.3 123.8l1.1 .4 2.9 .1M282.6 124.2l2.7 .1M282.6 124.2h.1M283 120.1h.6M283.6 120.1h.9M283.6 120.1h.1M284.1 120.1h.4"/>
<path d="M284.5 120.1h.2M284.5 120.1h.4M284.7 120.1h.1M284.9 120.1h.2M285.1 120.1h.1M285.2 120.1h.1M285.2 120.1l.1 .2M285.3 120.3v7.7zM285.3 120.3v4zM285.3 124.3v3.7zM285.3 120.3h.4M285.3 128h.4"/>
<path d="M285.5 129.4h.3zM285.5 129.4v.7M285.5 130.1h9.8zM285.7 120.3v7.7zM285.7 129.4v.7M285.7 128h.6M285.7 120.3h.6M285.7 129.4h.6zM285.7 130.1h.6zM285.8 129v.4M285.8 129h.1M285.8 129h2.8"/>
<path d="M285.8 129.4h.1M285.9 129.4h.6M285.9 129v.4M285.9 129h.6M286.3 129.4v.7M286.3 128l.2 .1v1.3M286.3 120.4v.3M286.3 120.4h.1M286.3 127.9h.1M286.3 122v.5M286.3 124.2h3.7zM286.3 120.7v5.1"/>
<path d="M286.3 125.8v.6M286.3 126.4v.9M286.3 127.5h.1M286.3 127.3v.2M286.3 127.7v.2M286.3 127.9v.1M286.3 126.9v.4M286.3 120.3v.1M286.3 127.3v.4M286.3 126.4v.1M286.4 120.1l8 3.7zM286.5 129.4h.1"/>
<path d="M286.5 129h3.3M286.5 129v.4M286.5 128.5h7.8zM286.6 129.4h.1M286.5 120.1l-.2 .2M286.5 120.1l3.9 1.9zM286.5 128.2h4zM286.5 128.2h7.8zM286.6 129v.4M287.1 120.1l7.2 3.4M287.1 120.1l1.7 .8M287.1 120.1l.3 .1"/>
<path d="M287.1 120.1h.1M287.4 120.2l.1 .1M287.4 120.2l.3 .1M287.5 120.3h.1M287.7 120.3l2.7 .6M287.7 120.3h-.1M287.7 130.1h.7zM287.8 129.6h.5zM287.8 130.1h.5zM287.8 129.6l-.1 .5M288.3 129.6l.1 .5M288.6 129h.4"/>
<path d="M288.6 129.4h.4M288.6 129.4h3.6M288.6 129v.4M288.8 120.9l1.5 .7M289 129.4h.5M289 129h.5M289 129v.4M289.5 129h.3M289.5 129.4h.3M289.5 129v.4M289.8 129.4h1.2M289.8 129v.4"/>
<path d="M290 124.2h.1M290 124.2l.4 1.2M290 124.2l.4 1.1 .1 2.9M290.1 129.4v.7M290.1 129.4h.6zM290.1 130.1h.6zM290.1 124.2l.3 1.2M290.3 121.6h.1M290.4 125.4h.1M290.4 125.4l.1 2.8M290.4 122.9l-.3 1.3M290.4 121.6l1.3 .7"/>
<path d="M290.4 120.9l3.9 .8M290.4 121.7l4 1.8M290.4 122l-.1 1.3-.3 .9M290.4 122h.1M290.4 122v.9M290.4 122l3.9 1.7zM290.5 128.2h3.8zM290.7 129.4v.7M291 129.4h.2M291 129h.2M291 129h3.2M291 129v.4"/>
<path d="M291.2 129.4h.6M291.2 129h.6M291.2 129v.4M291.7 122.3l2.6 1.1M291.8 129h.4M291.8 129.4h.4M291.8 129v.4M292.2 129h2.8M292.2 129v.4M293.1 120.4a1.33 1.33 0 0 1 1.2 1.3M293.4 129.6l-.1 .5M293.4 130.1h.5"/>
<path d="M293.4 130.1h.1M293.5 129.6h.3M293.5 130.1h.3M293.5 129.6h.1M293.5 130.1h.1M293.5 129.6v.5M293.5 130.1h-.1M293.5 130.1h.5M293.6 129.6h.3M293.6 130.1h.3M293.6 129.6v.5M293.6 130.1h-.1"/>
<path d="M293.7 129.2a.33 .33 0 0 1 .4 .4 .33 .33 0 0 1-.5 .2zM293.8 129.2h1.8M293.8 129.9h1.8M293.8 129.6h.1M293.8 130.1h.1M293.8 129.6v.5M293.9 130.1h.1M293.9 129.6v.5M294 129.6l.1 .5M294.2 129v.4M294.2 129.4h.1M294.2 129h.1"/>
<path d="M294.3 123.4h.1M294.3 121.7v1.7M294.3 123.7v5.7M294.3 129.4h.6M294.3 129h.6M294.3 129v.4M294.4 123.5h.1M294.4 123.5v.3M294.5 129.4v.7M294.5 130.1h.6zM294.5 129.4h.6zM294.9 129h.1"/>
<path d="M294.9 129.4h.1M294.9 129v.4M295 129.4h.3zM295 129v.4M295.1 129.4v.7M295.3 129.4v.7M295.4 129.3a.27 .27 0 0 1 .4 .1 .27 .27 0 0 1-.1 .3 .27 .27 0 0 1-.3 0zM285.3 178.2h10.2M285.4 178.2h10z"/>
<circle cx="113.4" cy="118.9" r=".27"/>
<circle cx="113.4" cy="118.9" r=".33"/>
<circle cx="115.7" cy="117.8" r=".3"/>
<circle cx="111.3" cy="122.2" r=".3"/>
<circle cx="115.3" cy="122.2" r="3.1"/>
<circle cx="115.7" cy="126.6" r=".3"/>
<circle cx="115.7" cy="122.2" r="4.9"/>
<circle cx="115.7" cy="122.2" r="3.9"/>
<circle cx="115.7" cy="122.2" r="4"/>
<circle cx="115.7" cy="122.2" r="56.7"/>
<circle cx="115.7" cy="122.2" r="5"/>
<circle cx="120.1" cy="122.2" r=".3"/>
<circle cx="293.8" cy="129.6" r=".29"/>
</g>
<g font-size="5.6">
<text x="76.4" y="43.2">UR5 working area, top view</text>
<text x="246.8" y="43.2">UR5 working area, side view</text>
</g>
<g font-size="4.7">
<text x="386.3" y="131.8" transform="rotate(-90 386.3 131.8)">1621</text>
<text x="371.7" y="147.9" transform="rotate(-90 371.7 147.9)">811</text>
<text x="360.3" y="156.1" transform="rotate(-90 360.3 156.1)">Base 89</text>
<text x="135.9" y="197.2">149</text>
<text x="306" y="196.9">149</text>
<text x="253.3" y="208.3">Recommended Reach Ø1700</text>
<text x="84.4" y="211.8">Recommended Reach</text>
<text x="143.2" y="211.8">1700</text>
<text x="261.4" y="223.1">Max. working area</text>
<text x="310" y="223.1">1860,50</text>
<text x="86.3" y="229.8">Max. working area</text>
<text x="134.9" y="229.8">1860,50</text>
</g>
<g font-size="4.2">
<text x="356.8" y="236.8">For publich use</text>
<text x="368.5" y="283.7">100455</text>
</g>
<text font-size="4.2" fill="#004080" x="407.2" y="283.7">0</text>
<text font-size="3.5" x="358.8" y="262.6">Working area UR5 CB3</text>
<text font-size="2.1" x="339.9" y="255.6">TEL: +45 89 93 89 89 FAX: +45 38 79 89 89 WEB: universal-robots.com</text>
<g font-size="2">
<text x="338.3" y="259.3">TITLE:</text>
<text x="337.9" y="268.3">DATE</text>
<text x="338.3" y="279.2">DWG NO.</text>
<text x="405.9" y="279.4">REV.</text>
</g>
<text font-size="1.8" x="338.3" y="275.5">Status change date:</text>
</svg>
